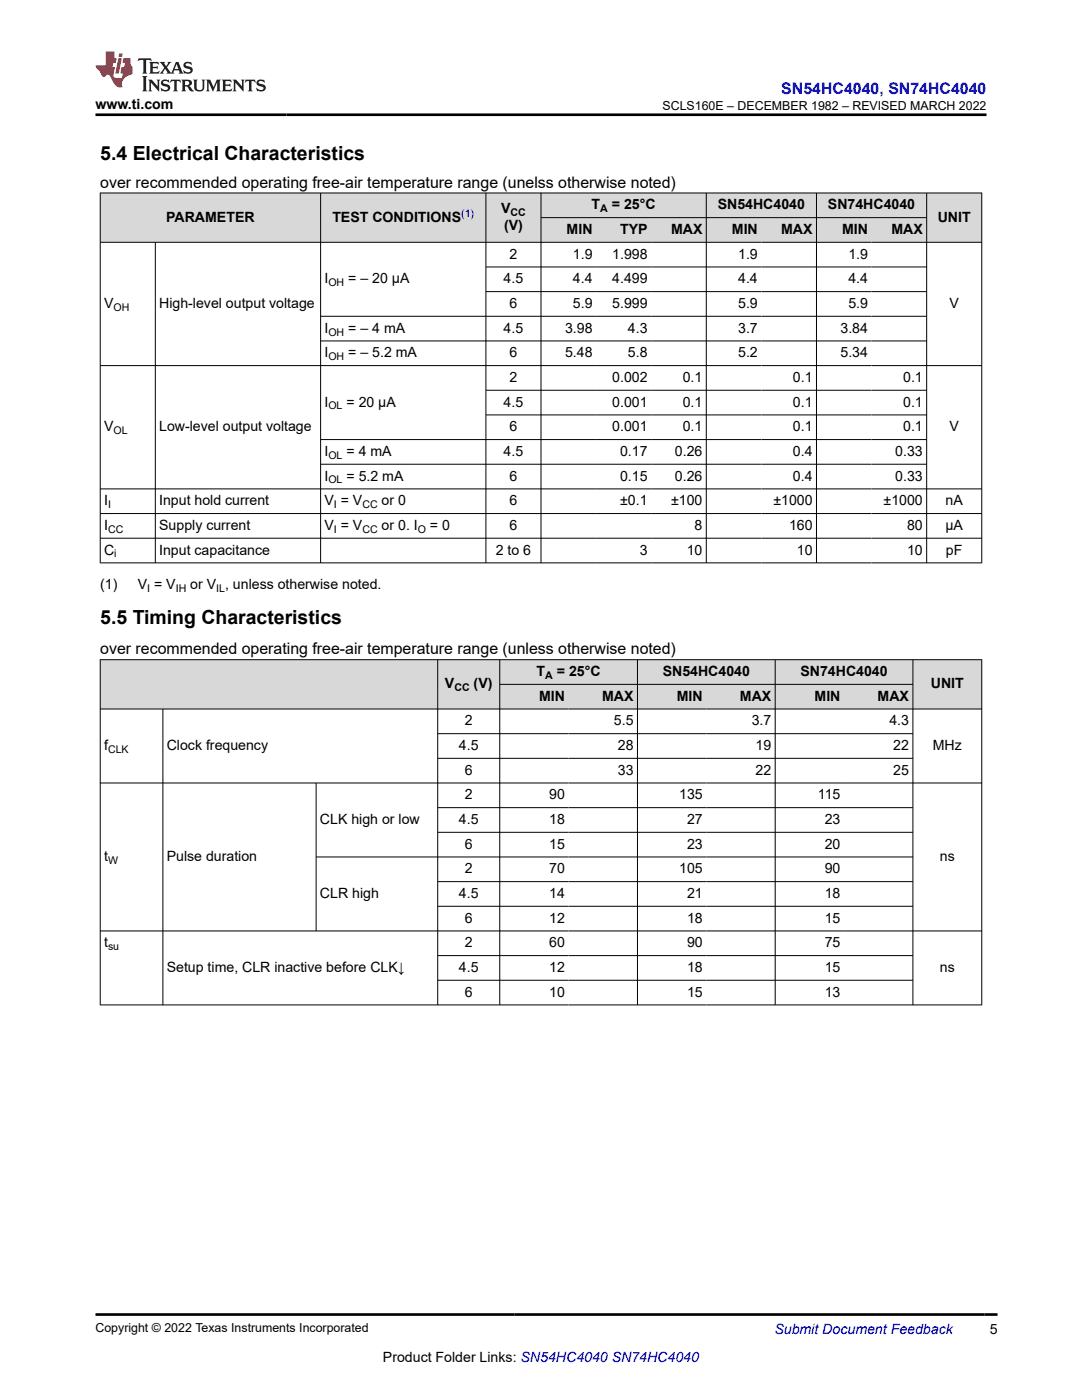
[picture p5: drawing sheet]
<svg xmlns="http://www.w3.org/2000/svg" width="216mm" height="279mm" viewBox="0 0 216 279" stroke-linecap="round" stroke-linejoin="round" font-family="sans-serif">
<g fill="#d8d8d8">
<path d="M20 38.5h175.9v4.9h-175.9z" fill-rule="evenodd"/>
<path d="M20.1 38.6h43.8v9.7h-43.8z" fill-rule="evenodd"/>
<path d="M64 38.6h32.9v9.7h-32.9z" fill-rule="evenodd"/>
<path d="M97 38.6h10.9v9.7h-10.9z" fill-rule="evenodd"/>
<path d="M108 38.6h32.9v4.8h-32.9z" fill-rule="evenodd"/>
<path d="M141 38.6h21.9v4.8h-21.9z" fill-rule="evenodd"/>
<path d="M163 38.6h21.8v4.8h-21.8z" fill-rule="evenodd"/>
<path d="M185 38.6h10.8v9.7h-10.8z" fill-rule="evenodd"/>
<path d="M108 43.5h10.9v4.8h-10.9z" fill-rule="evenodd"/>
<path d="M118.9 43.5h11v4.8h-11z" fill-rule="evenodd"/>
<path d="M129.9 43.5h11v4.8h-11z" fill-rule="evenodd"/>
<path d="M141 43.5h10.9v4.8h-10.9z" fill-rule="evenodd"/>
<path d="M151.9 43.5h11v4.8h-11z" fill-rule="evenodd"/>
<path d="M163 43.5h10.9v4.8h-10.9z" fill-rule="evenodd"/>
<path d="M173.9 43.5h10.9v4.8h-10.9z" fill-rule="evenodd"/>
</g>
<g fill="none" stroke="#000" stroke-width=".2">
<path d="M19.9 38.5h176.1M20 38.5v73.9M64 38.5v73.9M97 38.5v73.9M107.9 38.5v73.9M140.9 38.5v73.9M162.9 38.5v73.9M184.9 38.5v73.9M195.9 38.5v73.9M19.9 48.4h176.1M31 48.4v64M97 53.3h88"/>
<path d="M97 58.2h88M107.9 43.4h77.1M19.9 73h176.1M64 68h121M97 77.9h88M185 63.1h-121M19.9 97.6h176.1M64 92.6h121M97 82.8h88M185 87.7h-121M19.9 102.5h176.1M19.9 107.4h176.1"/>
<path d="M19.9 112.3h176.1"/>
</g>
<g fill="#d8d8d8">
<path d="M20 131.7h175.9v4.9h-175.9z" fill-rule="evenodd"/>
<path d="M20.1 131.7h67.2v9.7h-67.2z" fill-rule="evenodd"/>
<path d="M87.4 131.7h12.3v9.7h-12.3z" fill-rule="evenodd"/>
<path d="M99.8 131.7h27.3v4.8h-27.3z" fill-rule="evenodd"/>
<path d="M127.3 131.7h27.3v4.8h-27.3z" fill-rule="evenodd"/>
<path d="M154.7 131.7h27.4v4.8h-27.4z" fill-rule="evenodd"/>
<path d="M182.2 131.7h13.6v9.7h-13.6z" fill-rule="evenodd"/>
<path d="M99.8 136.6h13.7v4.8h-13.7z" fill-rule="evenodd"/>
<path d="M113.5 136.6h13.6v4.8h-13.6z" fill-rule="evenodd"/>
<path d="M127.3 136.6h13.6v4.8h-13.6z" fill-rule="evenodd"/>
<path d="M140.9 136.6h13.7v4.8h-13.7z" fill-rule="evenodd"/>
<path d="M154.7 136.6h13.7v4.8h-13.7z" fill-rule="evenodd"/>
<path d="M168.4 136.6h13.7v4.8h-13.7z" fill-rule="evenodd"/>
</g>
<g fill="none" stroke="#000" stroke-width=".2">
<path d="M19.9 131.7h176.1M20 131.6v69M87.3 131.6v69M99.7 131.6v69M99.7 136.6h82.5M127.2 131.6v69M154.7 131.6v69M182.2 131.6v69M195.9 131.6v69M19.9 141.5h176.1M19.9 156.3h176.1M32.5 141.5v59.1"/>
<path d="M63.1 156.3v29.6M87.3 146.4h94.9M87.3 151.3h94.9M87.3 161.2h94.9M87.3 166.1h94.9M87.3 175.9h94.9M182.2 171h-119.1M19.9 185.8h176.1M87.3 180.9h94.9M87.3 190.7h94.9M87.3 195.6h94.9M19.9 200.6h176.1"/>
</g>
<path d="M27.7 11.6l-.2 .6 .5-.2h.6v.1v2.2l-.2 .4h1l-.2-.4v-2.2v-.1h.5l.5 .2-.1-.6zM29.8 12.4l.2 .3v1.6l-.2 .4h1.9l.1-.6a1.08 1.08 0 0 1-1.3 .2v-.7h.6l.4 .2v-.7l-.4 .2h-.6v-.5l.2-.2a1 1 0 0 1 1 .3l-.1-.5zM31.8 12.4l1 1.1-1 1.2h.9l-.2-.2 .4-.8 .5 .8-.2 .2h1.6l-.2-.2 .1-.5h1l.1 .5-.1 .2h.9l-.2-.4-.8-1.9h-.5l-1 2.1-.8-1.1 .9-1h-.8l.2 .2-.5 .6-.3-.6 .1-.2zM35.2 12.8l.4 1h-.8zM36.8 12.5a.65 .65 0 0 0-.2 .7 .65 .65 0 0 0 .6 .5l.7 .1 .1 .3a.79 .79 0 0 1-.7 .4 .79 .79 0 0 1-.7-.5l.1 .7 .2-.1a.93 .93 0 0 0 1.1 0 .93 .93 0 0 0 .4-.9 1.46 1.46 0 0 0-1.2-.6l-.1-.3a1.09 1.09 0 0 1 1.2 .2l-.2-.6-.1 .1-.6-.2zM28.4 15.2l.2 .4v2.2l-.2 .4h1l-.2-.4v-2.2l.2-.4zM29.6 15.9l.2 .4v1.5l-.2 .4h.8l-.3-.4v-1.3l1.7 1.8v-2l.2-.4h-.8l.2 .2 .1 1.1-1.2-1.3zM32.3 16a.65 .65 0 0 0-.2 .8 .65 .65 0 0 0 .7 .4l.6 .2 .1 .2a.79 .79 0 0 1-.7 .4 .79 .79 0 0 1-.7-.5l.1 .7 .2-.1a.93 .93 0 0 0 1.1 .1 .93 .93 0 0 0 .4-1 1.46 1.46 0 0 0-1.2-.5l-.1-.4a1.09 1.09 0 0 1 1.2 .2l-.2-.6-.1 .1-.6-.1zM34.1 15.9l-.1 .6a.63 .63 0 0 1 .7-.3l.1 1.6-.3 .4h1l-.2-.4v-1.6a.66 .66 0 0 1 .8 .3l-.1-.6zM36.2 15.9l.2 .4v1.5l-.2 .4h.9l-.2-.2v-.7h.5l.1 .2a.79 .79 0 0 0 1.2 .6l-1-.9a.61 .61 0 0 0 .6-.6 .61 .61 0 0 0-.5-.7zM36.9 16.2h.2a.47 .47 0 0 1 .5 .1 .47 .47 0 0 1 .1 .5l-.2 .1-.6 .1zM38.5 15.9l.2 .2a2.27 2.27 0 0 0 .4 2 1.04 1.04 0 0 0 1.7-.7v-1.3l.2-.2h-.8l.2 .4v1.1a.6 .6 0 0 1-.6 .6 .6 .6 0 0 1-.6-.6v-1.1l.3-.4zM41.1 15.9l.2 .4v1.5l-.2 .4h.7l-.2-.4v-1.4l.9 1.9 .8-1.9v1.4l-.2 .4h1l-.3-.4v-1.5l.3-.4h-.8l-.7 1.5-.7-1.5zM44.3 15.9l.2 .4v1.5l-.2 .4h1.9l.1-.6a1.09 1.09 0 0 1-1.3 .2v-.7h.6l.4 .2v-.6l-.4 .2h-.6v-.6l.2-.1a1.01 1.01 0 0 1 1 .3l-.1-.6zM46.4 15.9l.3 .4v1.5l-.3 .4h.8l-.2-.4v-1.3l1.6 1.8v-2l.2-.4h-.7l.2 .2v1.1l-1.2-1.3zM49 15.9l-.1 .6a.63 .63 0 0 1 .8-.3v1.6l-.3 .4h1l-.2-.4v-1.6a.66 .66 0 0 1 .8 .3l-.1-.6zM51.4 16a.65 .65 0 0 0-.2 .8 .65 .65 0 0 0 .6 .4l.6 .2 .2 .2a.79 .79 0 0 1-.8 .4 .79 .79 0 0 1-.6-.5l.1 .7 .2-.1a.93 .93 0 0 0 1 .1 .93 .93 0 0 0 .5-1 1.46 1.46 0 0 0-1.3-.5l-.1-.4a1.09 1.09 0 0 1 1.3 .2l-.2-.6-.2 .1-.5-.1z" fill="#231f20"/>
<path d="M21.1 10.3v2.7h-2.1l.1 .4 .9 1a.95 .95 0 0 0 .9 .9 .59 .59 0 0 1 .6-.4 .59 .59 0 0 1 .5 .3l.4 .8a1.59 1.59 0 0 0 2.1 1.4 1.61 1.61 0 0 1 1-2.3l1-.3-.1-1.5a1.59 1.59 0 0 1-.4-1.7h-1.4l-.2 .9h.5l-.1 .9h-.5l-.2 .9v.3l.4 .1-.2 .9h-.6a.73 .73 0 0 1-1.1-.7l.3-1.5h-.5l.2-.9h.5l.2-.9h-.5v-1.3zM23.6 11.6l-.6 3.1h.7l.6-3.1zM23.8 10.7l-.1 .6h.7l.1-.6z" fill="#ed1c24"/>
<path d="M19 22.9h177.8M19 262.3h180" fill="none" stroke="#000" stroke-width=".53"/>
<g font-size="3.9">
<text x="20" y="32">5.4 Electrical Characteristics</text>
<text x="20" y="124.5">5.5 Timing Characteristics</text>
</g>
<text font-size="3.2" fill="#00f" x="155.9" y="18.7">SN54HC4040, SN74HC4040</text>
<g font-size="3.2">
<text x="20" y="37.5">over recommended operating free-air temperature range (unelss otherwise noted)</text>
<text x="20" y="130.6">over recommended operating free-air temperature range (unless otherwise noted)</text>
</g>
<g font-size="2.8">
<text x="19" y="21.8">www.ti.com</text>
<text x="118.1" y="41.8">T</text>
<text x="122.1" y="41.8">= 25°C</text>
<text x="143.2" y="41.8">SN54HC4040</text>
<text x="165.2" y="41.8">SN74HC4040</text>
<text x="33.2" y="44.2">PARAMETER</text>
<text x="66.3" y="44.2">TEST CONDITIONS</text>
<text x="100" y="42.6">V</text>
<text x="100.6" y="45.9">(V)</text>
<text x="113.1" y="46.7">MIN</text>
<text x="123.7" y="46.7">TYP</text>
<text x="133.9" y="46.7">MAX</text>
<text x="146" y="46.7">MIN</text>
<text x="155.9" y="46.7">MAX</text>
<text x="168" y="46.7">MIN</text>
<text x="177.9" y="46.7">MAX</text>
<text x="187.1" y="44.2">UNIT</text>
<text x="101.7" y="51.6">2</text>
<text x="114.3" y="51.6">1.9</text>
<text x="122.2" y="51.6">1.998</text>
<text x="147.3" y="51.6">1.9</text>
<text x="169.3" y="51.6">1.9</text>
<text x="64.7" y="56.6">I</text>
<text x="69.5" y="56.6">= – 20 μA</text>
<text x="100.5" y="56.6">4.5</text>
<text x="114.3" y="56.6">4.4</text>
<text x="122.2" y="56.6">4.499</text>
<text x="147.3" y="56.6">4.4</text>
<text x="169.3" y="56.6">4.4</text>
<text x="20.8" y="61.5">V</text>
<text x="31.8" y="61.5">High-level output voltage</text>
<text x="101.7" y="61.5">6</text>
<text x="114.3" y="61.5">5.9</text>
<text x="122.2" y="61.5">5.999</text>
<text x="147.3" y="61.5">5.9</text>
<text x="169.3" y="61.5">5.9</text>
<text x="189.5" y="61.5">V</text>
<text x="64.7" y="66.4">I</text>
<text x="64.7" y="71.3">I</text>
<text x="69.5" y="66.4">= – 4 mA</text>
<text x="69.5" y="71.3">= – 5.2 mA</text>
<text x="100.5" y="66.4">4.5</text>
<text x="101.7" y="71.3">6</text>
<text x="112.7" y="66.4">3.98</text>
<text x="112.7" y="71.3">5.48</text>
<text x="125.3" y="66.4">4.3</text>
<text x="125.3" y="71.3">5.8</text>
<text x="147.3" y="66.4">3.7</text>
<text x="147.3" y="71.3">5.2</text>
<text x="167.7" y="66.4">3.84</text>
<text x="167.7" y="71.3">5.34</text>
<text x="101.7" y="76.2">2</text>
<text x="122.2" y="76.2">0.002</text>
<text x="136.2" y="76.2">0.1</text>
<text x="158.2" y="76.2">0.1</text>
<text x="180.2" y="76.2">0.1</text>
<text x="64.7" y="81.2">I</text>
<text x="69.1" y="81.2">= 20 μA</text>
<text x="100.5" y="81.2">4.5</text>
<text x="122.2" y="81.2">0.001</text>
<text x="136.2" y="81.2">0.1</text>
<text x="158.2" y="81.2">0.1</text>
<text x="180.2" y="81.2">0.1</text>
<text x="20.8" y="86.1">V</text>
<text x="31.8" y="86.1">Low-level output voltage</text>
<text x="101.7" y="86.1">6</text>
<text x="122.2" y="86.1">0.001</text>
<text x="136.2" y="86.1">0.1</text>
<text x="158.2" y="86.1">0.1</text>
<text x="180.2" y="86.1">0.1</text>
<text x="189.5" y="86.1">V</text>
<text x="64.7" y="91">I</text>
<text x="64.7" y="95.9">I</text>
<text x="69.1" y="91">= 4 mA</text>
<text x="69.1" y="95.9">= 5.2 mA</text>
<text x="100.5" y="91">4.5</text>
<text x="101.7" y="95.9">6</text>
<text x="123.7" y="91">0.17</text>
<text x="123.7" y="95.9">0.15</text>
<text x="134.7" y="91">0.26</text>
<text x="134.7" y="95.9">0.26</text>
<text x="158.2" y="91">0.4</text>
<text x="158.2" y="95.9">0.4</text>
<text x="178.6" y="91">0.33</text>
<text x="178.6" y="95.9">0.33</text>
<text x="20.8" y="100.8">I</text>
<text x="31.8" y="100.8">Input hold current</text>
<text x="64.7" y="100.8">V = V</text>
<text x="76.2" y="100.8">or 0</text>
<text x="101.7" y="100.8">6</text>
<text x="123.8" y="100.8">±0.1</text>
<text x="133.9" y="100.8">±100</text>
<text x="154.3" y="100.8">±1000</text>
<text x="176.3" y="100.8">±1000</text>
<text x="188.7" y="100.8">nA</text>
<text x="20.8" y="105.8">I</text>
<text x="31.8" y="105.8">Supply current</text>
<text x="64.7" y="105.8">V = V</text>
<text x="76.2" y="105.8">or 0. I</text>
<text x="85.8" y="105.8">= 0</text>
<text x="101.7" y="105.8">6</text>
<text x="138.6" y="105.8">8</text>
<text x="157.4" y="105.8">160</text>
<text x="181" y="105.8">80</text>
<text x="188.6" y="105.8">μA</text>
<text x="20.8" y="110.7">C</text>
<text x="31.8" y="110.7">Input capacitance</text>
<text x="98.9" y="110.7">2 to 6</text>
<text x="127.7" y="110.7">3</text>
<text x="137" y="110.7">10</text>
<text x="159" y="110.7">10</text>
<text x="181" y="110.7">10</text>
<text x="188.8" y="110.7">pF</text>
<text x="20" y="117.5">(1)</text>
<text x="27.5" y="117.5">V = V</text>
<text x="38" y="117.5">or V , unless otherwise noted.</text>
<text x="88.8" y="137.4">V</text>
<text x="94.5" y="137.4">(V)</text>
<text x="107.1" y="134.9">T</text>
<text x="111.1" y="134.9">= 25°C</text>
<text x="132.2" y="134.9">SN54HC4040</text>
<text x="159.7" y="134.9">SN74HC4040</text>
<text x="185.7" y="137.4">UNIT</text>
<text x="107.6" y="139.9">MIN</text>
<text x="120.2" y="139.9">MAX</text>
<text x="135.1" y="139.9">MIN</text>
<text x="147.6" y="139.9">MAX</text>
<text x="162.5" y="139.9">MIN</text>
<text x="175.1" y="139.9">MAX</text>
<text x="20.8" y="149.7">f</text>
<text x="33.3" y="149.7">Clock frequency</text>
<text x="91.6" y="149.7">4.5</text>
<text x="92.7" y="144.8">2</text>
<text x="122.5" y="144.8">5.5</text>
<text x="123.3" y="149.7">28</text>
<text x="150" y="144.8">3.7</text>
<text x="150.8" y="149.7">19</text>
<text x="177.5" y="144.8">4.3</text>
<text x="178.3" y="149.7">22</text>
<text x="186.1" y="149.7">MHz</text>
<text x="92.7" y="154.6">6</text>
<text x="123.3" y="154.6">33</text>
<text x="150.8" y="154.6">22</text>
<text x="178.3" y="154.6">25</text>
<text x="92.7" y="159.5">2</text>
<text x="109.6" y="159.5">90</text>
<text x="135.5" y="159.5">135</text>
<text x="163.2" y="159.5">115</text>
<text x="63.8" y="164.5">CLK high or low</text>
<text x="91.6" y="164.5">4.5</text>
<text x="109.6" y="164.5">18</text>
<text x="137.1" y="164.5">27</text>
<text x="164.6" y="164.5">23</text>
<text x="20.8" y="171.8">t</text>
<text x="33.3" y="171.8">Pulse duration</text>
<text x="92.7" y="169.4">6</text>
<text x="109.6" y="169.4">15</text>
<text x="137.1" y="169.4">23</text>
<text x="164.6" y="169.4">20</text>
<text x="187.5" y="171.8">ns</text>
<text x="63.8" y="179.2">CLR high</text>
<text x="91.6" y="179.2">4.5</text>
<text x="92.7" y="174.3">2</text>
<text x="109.6" y="174.3">70</text>
<text x="109.6" y="179.2">14</text>
<text x="135.5" y="174.3">105</text>
<text x="137.1" y="179.2">21</text>
<text x="164.6" y="174.3">90</text>
<text x="164.6" y="179.2">18</text>
<text x="92.7" y="184.1">6</text>
<text x="109.6" y="184.1">12</text>
<text x="137.1" y="184.1">18</text>
<text x="164.6" y="184.1">15</text>
<text x="20.8" y="189.1">t</text>
<text x="92.7" y="189.1">2</text>
<text x="109.6" y="189.1">60</text>
<text x="137.1" y="189.1">90</text>
<text x="164.6" y="189.1">75</text>
<text x="33.3" y="194">Setup time, CLR inactive before CLK↓</text>
<text x="91.6" y="194">4.5</text>
<text x="109.6" y="194">12</text>
<text x="137.1" y="194">18</text>
<text x="164.6" y="194">15</text>
<text x="187.5" y="194">ns</text>
<text x="92.7" y="198.9">6</text>
<text x="109.6" y="198.9">10</text>
<text x="137.1" y="198.9">15</text>
<text x="164.6" y="198.9">13</text>
<text x="197.5" y="266.1">5</text>
<text x="76.4" y="271.7">Product Folder Links: SN54HC4040 SN74HC4040</text>
</g>
<text font-size="2.8" fill="#00f" x="154.5" y="266.2">Submit Document Feedback</text>
<g font-size="2.5">
<text x="132.2" y="21.9">SCLS160E – DECEMBER 1982 – REVISED MARCH 2022</text>
<text x="19" y="265.9">Copyright © 2022 Texas Instruments Incorporated</text>
</g>
<text font-size="2.1" fill="#00f" x="92" y="43.3">(1)</text>
<g font-size="2.1">
<text x="101.9" y="43.1">CC</text>
<text x="119.8" y="42.4">A</text>
<text x="65.5" y="57.1">OH</text>
<text x="22.6" y="62">OH</text>
<text x="65.5" y="67">OH</text>
<text x="65.5" y="71.9">OH</text>
<text x="65.5" y="81.7">OL</text>
<text x="22.6" y="86.6">OL</text>
<text x="65.5" y="91.6">OL</text>
<text x="21.6" y="101.4">I</text>
<text x="65.5" y="96.5">OL</text>
<text x="66.6" y="101.4">I</text>
<text x="72.3" y="101.4">CC</text>
<text x="21.6" y="106.3">CC</text>
<text x="66.6" y="106.3">I</text>
<text x="72.3" y="106.3">CC</text>
<text x="83.4" y="106.3">O</text>
<text x="22.8" y="111.3">i</text>
<text x="29.4" y="118.1">I</text>
<text x="35.1" y="118.1">IH</text>
<text x="43.1" y="118.1">IL</text>
<text x="90.7" y="138">CC</text>
<text x="108.8" y="135.5">A</text>
<text x="21.6" y="150.3">CLK</text>
<text x="21.6" y="172.4">W</text>
<text x="21.6" y="189.6">su</text>
</g>
</svg>
